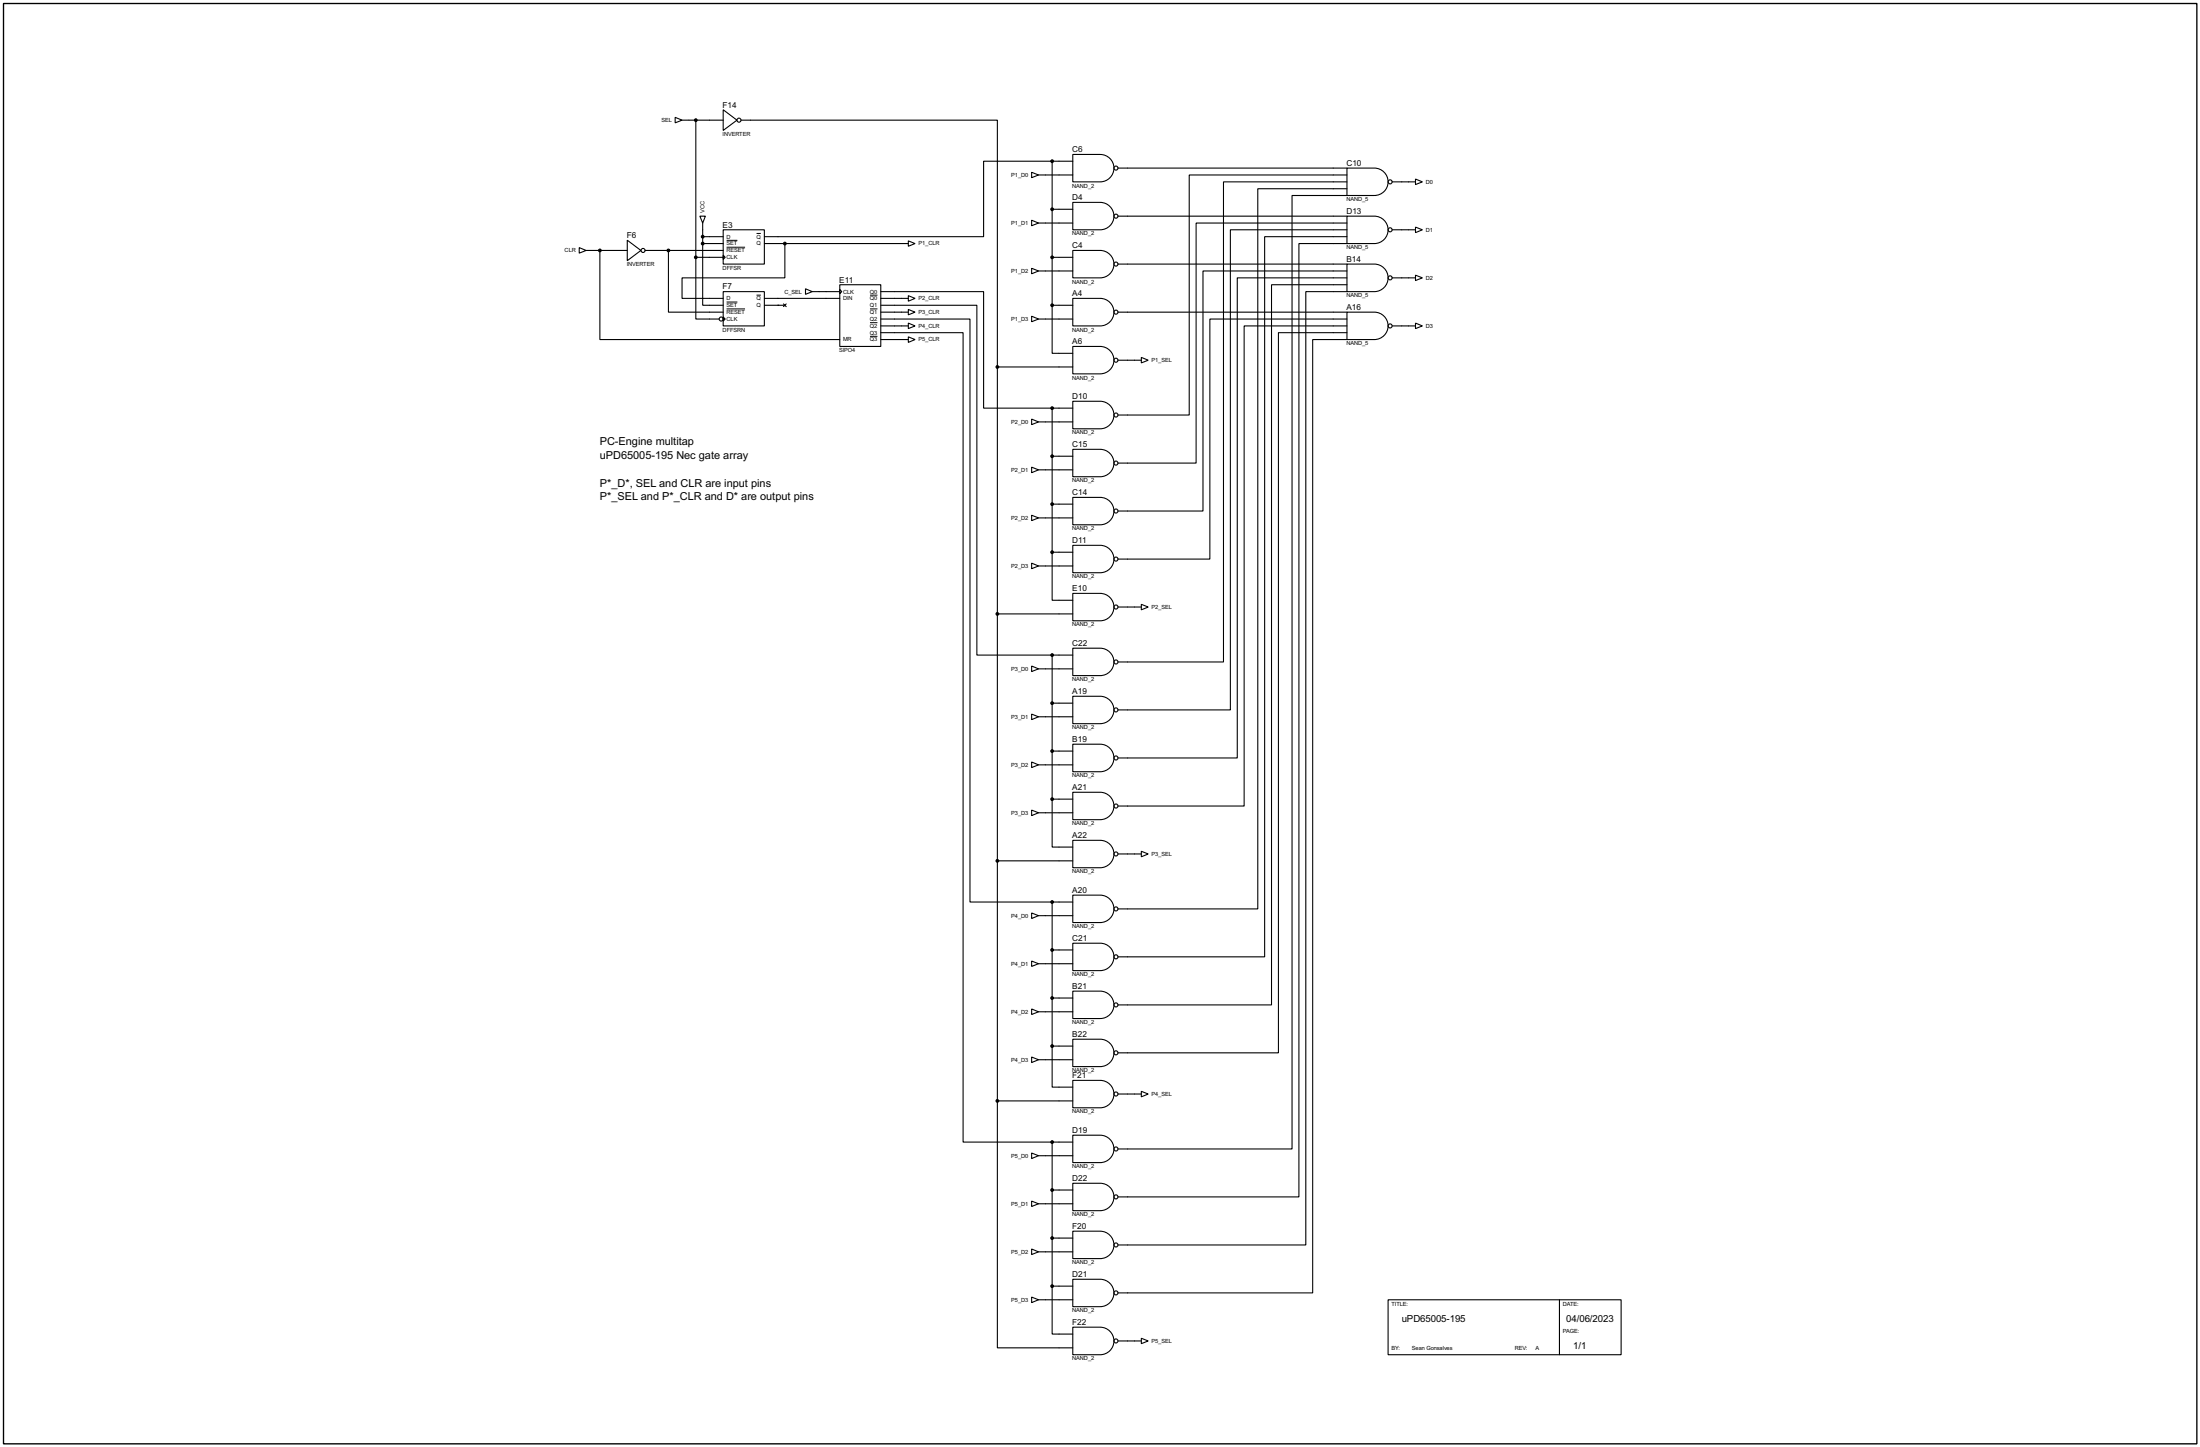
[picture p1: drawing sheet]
<svg xmlns="http://www.w3.org/2000/svg" width="815mm" height="536mm" viewBox="0 0 815 536" stroke-linecap="round" stroke-linejoin="round" font-family="sans-serif">
<path d="M1.3 1.3h812.8v533.4h-812.8z" fill="none" stroke="#000" stroke-width=".5"/>
<g fill="none" stroke="#000" stroke-width=".4">
<path d="M250.2 43.5l2.6 1-2.6 1zM252.8 44.5h15.2M257.9 44.5v50.8M268 40.7l5.1 3.8-5.1 3.8zM274.6 44.5h95v91.4M389.9 59.7h-25.4v28h-81.2M389.9 59.7v53.4M389.9 59.7h7.7M397.6 57.2h10.1a5.1 5.1 0 0 1 5.1 5.1 5.1 5.1 0 0 1-5.1 5.1h-10.1zM382.3 63.8l2.6 1-2.6 1zM384.9 64.8h12.7M389.9 77.5h7.7"/>
<path d="M397.6 75h10.1a5.1 5.1 0 0 1 5.1 5 5.1 5.1 0 0 1-5.1 5.1h-10.1zM414.3 62.3h84.9M499.2 62.3h10.1a5.1 5.1 0 0 1 5.1 5 5.1 5.1 0 0 1-5.1 5.1h-10.1zM499.2 72.4h-20.4v353.1h-64.5M499.2 69.9h-33.1v266.7h-51.8M499.2 67.4h-45.8v177.8h-39.1M499.2 64.8h-58.5v88.9h-26.4M515.9 67.4h8.7M524.6 66.3l2.5 1.1-2.5 1zM214.7 91.7l2.5 1.1-2.5 1zM217.2 92.8h15.3M222.3 92.8v33h88.9"/>
<path d="M232.5 89l5 3.8-5 3.8zM239.1 92.8h28.9M247.7 92.8v22.8h20.3M257.9 95.3v22.9h8.6M257.9 95.3h10.1M259.4 80.1h2l-1 2.5zM260.4 90.2v22.9h7.6M260.4 87.7h7.6M260.4 82.6v7.6M260.4 90.2h7.6M268 85.1h15.3v12.7h-15.3zM268 94.5l.8 .8-.8 .8z"/>
<path d="M283.3 90.2h53.3M290.9 90.2v12.7h-38.1v7.6h15.2M336.6 89.2l2.5 1-2.5 1zM382.3 99.4l2.6 1-2.6 1zM382.3 81.6l2.6 1-2.6 1zM384.9 82.6h12.7M389.9 95.3h7.7M397.6 92.8h10.1a5.1 5.1 0 0 1 5.1 5 5.1 5.1 0 0 1-5.1 5.1h-10.1zM414.3 97.8h84.9M414.3 80.1h84.9M499.2 80.1h10.1a5.1 5.1 0 0 1 5.1 5 5.1 5.1 0 0 1-5.1 5.1h-10.1zM499.2 97.8h10.1a5.1 5.1 0 0 1 5.1 5.1 5.1 5.1 0 0 1-5.1 5.1h-10.1z"/>
<path d="M499.2 90.2h-17.8v353.1h-67.1M499.2 87.7h-30.5v266.7h-54.4M499.2 85.1h-43.2v177.8h-41.7M499.2 82.6h-55.9v88.9h-29M515.9 85.1h8.7M524.6 84.1l2.5 1-2.5 1.1zM268 108h15.3v12.7h-15.3zM268 117.4l.8 .8-.8 .7zM283.3 110.5h27.9M283.3 113.1h7.6M290.4 112.6l1 1M291.4 112.6l-1 1"/>
<path d="M298.5 107l2.5 1-2.5 1zM301 108h10.2M311.2 105.5h15.2v22.8h-15.2zM311.2 107.2l.8 .8-.8 .8zM326.4 118.2h33.1v215.9h30.4M326.4 108h38.1v43.2h25.4M326.4 113.1h35.6v129.5h27.9M326.4 110.5h10.2M326.4 115.6h10.2M336.6 119.7l2.5 1-2.5 1zM336.6 114.6l2.5 1-2.5 1zM336.6 109.5l2.5 1-2.5 1.1z"/>
<path d="M382.3 117.1l2.6 1.1-2.6 1zM384.9 118.2h12.7M384.9 100.4h12.7M389.9 113.1v17.8h7.7M389.9 113.1h7.7M397.6 110.5h10.1a5.1 5.1 0 0 1 5.1 5.1 5.1 5.1 0 0 1-5.1 5.1h-10.1zM414.3 115.6h84.9M499.2 115.6h10.1a5.1 5.1 0 0 1 5.1 5.1 5.1 5.1 0 0 1-5.1 5.1h-10.1zM499.2 108h-15.3v353.1h-69.6M499.2 105.5h-28v266.7h-56.9M499.2 102.9h-40.7v177.8h-44.2M499.2 118.2h-50.8v88.9h-34.1"/>
<path d="M499.2 100.4h-53.4v88.9h-31.5M515.9 102.9h8.7M524.6 101.9l2.5 1-2.5 1zM524.6 119.7l2.5 1-2.5 1zM326.4 123.2h30.5v299.8h33M326.4 120.7h10.2M326.4 125.8h10.2M336.6 124.8l2.5 1-2.5 1zM369.6 135.9h28M369.6 135.9v271.8M397.6 128.3h10.1a5.1 5.1 0 0 1 5.1 5.1 5.1 5.1 0 0 1-5.1 5.1h-10.1zM414.3 133.4h8.7"/>
<path d="M423 132.4l2.5 1-2.5 1zM499.2 125.8h-12.7v353h-72.2M499.2 123.2h-25.4v266.7h-59.5M499.2 120.7h-38.1v177.8h-46.8M515.9 120.7h8.7M382.3 155.2l2.6 1.1-2.6 1zM384.9 156.3h12.7M389.9 151.2h7.7M389.9 151.2v53.3M397.6 148.6h10.1a5.1 5.1 0 0 1 5.1 5.1 5.1 5.1 0 0 1-5.1 5.1h-10.1zM382.3 173l2.6 1-2.6 1.1zM384.9 174h12.7"/>
<path d="M389.9 169h7.7M397.6 166.4h10.1a5.1 5.1 0 0 1 5.1 5.1 5.1 5.1 0 0 1-5.1 5.1h-10.1zM382.3 190.8l2.6 1-2.6 1zM384.9 191.8h12.7M389.9 186.7h7.7M397.6 184.2h10.1a5.1 5.1 0 0 1 5.1 5.1 5.1 5.1 0 0 1-5.1 5.1h-10.1zM382.3 208.6l2.6 1-2.6 1zM384.9 209.6h12.7M389.9 204.5v17.8h7.7M389.9 204.5h7.7M397.6 202h10.1a5.1 5.1 0 0 1 5.1 5 5.1 5.1 0 0 1-5.1 5.1h-10.1zM397.6 219.8h10.1a5.1 5.1 0 0 1 5.1 5 5.1 5.1 0 0 1-5.1 5.1h-10.1z"/>
<path d="M369.6 227.4h28M414.3 224.8h8.7M423 223.8l2.5 1-2.5 1.1zM382.3 246.7l2.6 1-2.6 1zM384.9 247.7h12.7M389.9 242.6h7.7M389.9 242.6v53.4M397.6 240.1h10.1a5.1 5.1 0 0 1 5.1 5 5.1 5.1 0 0 1-5.1 5.1h-10.1zM397.6 257.9h10.1a5.1 5.1 0 0 1 5.1 5 5.1 5.1 0 0 1-5.1 5.1h-10.1zM382.3 264.5l2.6 1-2.6 1zM384.9 265.5h12.7M389.9 260.4h7.7"/>
<path d="M389.9 278.2h7.7M397.6 275.6h10.1a5.1 5.1 0 0 1 5.1 5.1 5.1 5.1 0 0 1-5.1 5.1h-10.1zM382.3 282.2l2.6 1.1-2.6 1zM384.9 283.3h12.7M389.9 296v17.7h7.7M389.9 296h7.7M397.6 293.4h10.1a5.1 5.1 0 0 1 5.1 5.1 5.1 5.1 0 0 1-5.1 5.1h-10.1zM369.6 318.8h28M382.3 300l2.6 1-2.6 1.1zM384.9 301h12.7M397.6 311.2h10.1a5.1 5.1 0 0 1 5.1 5.1 5.1 5.1 0 0 1-5.1 5.1h-10.1zM414.3 316.3h8.7"/>
<path d="M423 315.3l2.5 1-2.5 1zM382.3 338.1l2.6 1-2.6 1.1zM384.9 339.1h12.7M389.9 334.1h7.7M389.9 334.1v53.3M397.6 331.5h10.1a5.1 5.1 0 0 1 5.1 5.1 5.1 5.1 0 0 1-5.1 5.1h-10.1zM382.3 355.9l2.6 1-2.6 1zM384.9 356.9h12.7M389.9 351.8h7.7M397.6 349.3h10.1a5.1 5.1 0 0 1 5.1 5.1 5.1 5.1 0 0 1-5.1 5.1h-10.1zM382.3 373.7l2.6 1-2.6 1zM384.9 374.7h12.7"/>
<path d="M389.9 369.6h7.7M397.6 367.1h10.1a5.1 5.1 0 0 1 5.1 5 5.1 5.1 0 0 1-5.1 5.1h-10.1zM382.3 391.5l2.6 1-2.6 1zM384.9 392.5h12.7M389.9 387.4v15.2h7.7M389.9 387.4h7.7M397.6 384.9h10.1a5.1 5.1 0 0 1 5.1 5 5.1 5.1 0 0 1-5.1 5.1h-10.1zM369.6 407.7v91.5h28M369.6 407.7h28M397.6 400.1h10.1a5.1 5.1 0 0 1 5.1 5.1 5.1 5.1 0 0 1-5.1 5.1h-10.1zM414.3 405.2h8.7M423 404.2l2.5 1-2.5 1z"/>
<path d="M382.3 427l2.6 1-2.6 1.1zM384.9 428h12.7M389.9 423v53.3M389.9 423h7.7M397.6 420.4h10.1a5.1 5.1 0 0 1 5.1 5.1 5.1 5.1 0 0 1-5.1 5.1h-10.1zM397.6 438.2h10.1a5.1 5.1 0 0 1 5.1 5.1 5.1 5.1 0 0 1-5.1 5.1h-10.1zM382.3 444.8l2.6 1-2.6 1zM384.9 445.8h12.7M389.9 458.5h7.7M389.9 440.7h7.7M397.6 456h10.1a5.1 5.1 0 0 1 5.1 5 5.1 5.1 0 0 1-5.1 5.1h-10.1zM382.3 462.6l2.6 1-2.6 1z"/>
<path d="M384.9 463.6h12.7M389.9 476.3v17.8h7.7M389.9 476.3h7.7M397.6 473.8h10.1a5.1 5.1 0 0 1 5.1 5 5.1 5.1 0 0 1-5.1 5.1h-10.1zM382.3 480.4l2.6 1-2.6 1zM384.9 481.4h12.7M397.6 491.5h10.1a5.1 5.1 0 0 1 5.1 5.1 5.1 5.1 0 0 1-5.1 5.1h-10.1zM414.3 496.6h8.7M423 495.6l2.5 1-2.5 1zM514.4 481.4h86.4v20.3h-86.4zM577.9 481.4v20.3"/>
<circle cx="273.8" cy="44.5" r=".75"/>
<circle cx="413.5" cy="62.3" r=".75"/>
<circle cx="515.1" cy="67.4" r=".75"/>
<circle cx="238.3" cy="92.8" r=".75"/>
<circle cx="413.5" cy="97.8" r=".75"/>
<circle cx="413.5" cy="80.1" r=".75"/>
<circle cx="515.1" cy="85.1" r=".75"/>
<circle cx="267.2" cy="118.2" r=".75"/>
<circle cx="413.5" cy="115.6" r=".75"/>
<circle cx="515.1" cy="102.9" r=".75"/>
<circle cx="413.5" cy="133.4" r=".75"/>
<circle cx="515.1" cy="120.7" r=".75"/>
<circle cx="413.5" cy="153.7" r=".75"/>
<circle cx="413.5" cy="171.5" r=".75"/>
<circle cx="413.5" cy="189.3" r=".75"/>
<circle cx="413.5" cy="207.1" r=".75"/>
<circle cx="413.5" cy="224.8" r=".75"/>
<circle cx="413.5" cy="245.2" r=".75"/>
<circle cx="413.5" cy="262.9" r=".75"/>
<circle cx="413.5" cy="298.5" r=".75"/>
<circle cx="413.5" cy="280.7" r=".75"/>
<circle cx="413.5" cy="316.3" r=".75"/>
<circle cx="413.5" cy="336.6" r=".75"/>
<circle cx="413.5" cy="354.4" r=".75"/>
<circle cx="413.5" cy="372.2" r=".75"/>
<circle cx="413.5" cy="389.9" r=".75"/>
<circle cx="413.5" cy="405.2" r=".75"/>
<circle cx="413.5" cy="425.5" r=".75"/>
<circle cx="413.5" cy="443.3" r=".75"/>
<circle cx="413.5" cy="478.8" r=".75"/>
<circle cx="413.5" cy="461.1" r=".75"/>
<circle cx="413.5" cy="496.6" r=".75"/>
</g>
<circle cx="288.3" cy="113.1" r=".2" fill="#000"/>
<path d="M269.3 89h4M269.3 91.6h6.8M280.4 86.5h1.6M269.3 114.4h6.8M269.3 111.9h4M280.4 109.3h1.6M322.4 109.3h2.8M322.4 114.4h2.8M322.4 119.5h2.8M322.4 124.6h2.8" fill="none" stroke="#000" stroke-width=".37"/>
<g fill="#000" stroke="#000" stroke-width=".4">
<circle cx="257.8" cy="44.5" r=".5"/>
<circle cx="389.9" cy="59.7" r=".5"/>
<circle cx="389.9" cy="77.5" r=".5"/>
<circle cx="222.3" cy="92.8" r=".5"/>
<circle cx="247.7" cy="92.8" r=".5"/>
<circle cx="257.8" cy="95.3" r=".5"/>
<circle cx="260.4" cy="90.2" r=".5"/>
<circle cx="260.4" cy="87.7" r=".5"/>
<circle cx="290.8" cy="90.2" r=".5"/>
<circle cx="389.9" cy="95.3" r=".5"/>
<circle cx="389.9" cy="113.1" r=".5"/>
<circle cx="369.6" cy="135.9" r=".5"/>
<circle cx="389.9" cy="151.2" r=".5"/>
<circle cx="389.9" cy="169" r=".5"/>
<circle cx="389.9" cy="186.7" r=".5"/>
<circle cx="389.9" cy="204.5" r=".5"/>
<circle cx="369.6" cy="227.4" r=".5"/>
<circle cx="389.9" cy="242.6" r=".5"/>
<circle cx="389.9" cy="260.4" r=".5"/>
<circle cx="389.9" cy="278.2" r=".5"/>
<circle cx="389.9" cy="296" r=".5"/>
<circle cx="369.6" cy="318.8" r=".5"/>
<circle cx="389.9" cy="334.1" r=".5"/>
<circle cx="389.9" cy="351.8" r=".5"/>
<circle cx="389.9" cy="369.6" r=".5"/>
<circle cx="389.9" cy="387.4" r=".5"/>
<circle cx="369.6" cy="407.7" r=".5"/>
<circle cx="389.9" cy="423" r=".5"/>
<circle cx="389.9" cy="440.7" r=".5"/>
<circle cx="389.9" cy="458.5" r=".5"/>
<circle cx="389.9" cy="476.3" r=".5"/>
</g>
<g font-size="4.6">
<text x="222.3" y="165">PC-Engine multitap</text>
<text x="222.3" y="170">uPD65005-195 Nec gate array</text>
<text x="222.3" y="180.2">P*_D*, SEL and CLR are input pins</text>
<text x="222.3" y="185.3">P*_SEL and P*_CLR and D* are output pins</text>
</g>
<g font-size="4">
<text x="519.5" y="489.5">uPD65005-195</text>
<text x="580.4" y="489.5">04/06/2023</text>
<text x="583" y="499.7">1/1</text>
</g>
<g font-size="3.4">
<text x="267.8" y="39.9">F14</text>
<text x="397.4" y="56.4">C6</text>
<text x="499" y="61.4">C10</text>
<text x="397.4" y="74.1">D4</text>
<text x="499" y="79.2">D13</text>
<text x="232.3" y="88.2">F6</text>
<text x="267.8" y="84.3">E3</text>
<text x="397.4" y="92">C4</text>
<text x="499" y="97">B14</text>
<text x="267.8" y="107.2">F7</text>
<text x="311" y="104.7">E11</text>
<text x="397.4" y="109.7">A4</text>
<text x="499" y="114.8">A16</text>
<text x="397.4" y="127.5">A6</text>
<text x="397.4" y="147.8">D10</text>
<text x="397.4" y="165.6">C15</text>
<text x="397.4" y="183.4">C14</text>
<text x="397.4" y="201.2">D11</text>
<text x="397.4" y="219">E10</text>
<text x="397.4" y="239.3">C22</text>
<text x="397.4" y="257.1">A19</text>
<text x="397.4" y="274.8">B19</text>
<text x="397.4" y="292.6">A21</text>
<text x="397.4" y="310.4">A22</text>
<text x="397.4" y="330.7">A20</text>
<text x="397.4" y="348.5">C21</text>
<text x="397.4" y="366.3">B21</text>
<text x="397.4" y="384.1">B22</text>
<text x="397.4" y="399.3">F21</text>
<text x="397.4" y="419.6">D19</text>
<text x="397.4" y="437.4">D22</text>
<text x="397.4" y="455.2">F20</text>
<text x="397.4" y="473">D21</text>
<text x="397.4" y="490.7">F22</text>
</g>
<g font-size="2.4">
<text x="245.1" y="45.2">SEL</text>
<text x="267.8" y="50.4">INVERTER</text>
<text x="374.8" y="65.5">P1_D0</text>
<text x="397.4" y="69.5">NAND_2</text>
<text x="528.4" y="68.1">D0</text>
<text x="499" y="74.5">NAND_5</text>
<text x="261.1" y="78.7" transform="rotate(-90 261.1 78.7)">VCC</text>
<text x="374.8" y="83.3">P1_D1</text>
<text x="269.3" y="88.3">D</text>
<text x="280.4" y="88.3">Q</text>
<text x="397.4" y="87.2">NAND_2</text>
<text x="528.4" y="85.8">D1</text>
<text x="209.3" y="93.5">CLR</text>
<text x="269.3" y="90.9">SET</text>
<text x="269.3" y="96">CLK</text>
<text x="269.3" y="93.5">RESET</text>
<text x="280.4" y="90.9">Q</text>
<text x="340.4" y="90.9">P1_CLR</text>
<text x="499" y="92.3">NAND_5</text>
<text x="232.3" y="98.7">INVERTER</text>
<text x="267.8" y="99.9">DFFSR</text>
<text x="374.8" y="101">P1_D2</text>
<text x="397.4" y="105">NAND_2</text>
<text x="528.4" y="103.6">D2</text>
<text x="269.3" y="113.7">SET</text>
<text x="269.3" y="111.2">D</text>
<text x="280.4" y="111.2">Q</text>
<text x="280.4" y="113.7">Q</text>
<text x="290.7" y="108.7">C_SEL</text>
<text x="312.5" y="111.2">DIN</text>
<text x="312.5" y="108.7">CLK</text>
<text x="322.4" y="108.7">Q0</text>
<text x="322.4" y="113.7">Q1</text>
<text x="322.4" y="111.2">Q0</text>
<text x="340.4" y="111.2">P2_CLR</text>
<text x="499" y="110.1">NAND_5</text>
<text x="269.3" y="116.3">RESET</text>
<text x="269.3" y="118.9">CLK</text>
<text x="322.4" y="118.9">Q2</text>
<text x="322.4" y="116.3">Q1</text>
<text x="340.4" y="116.3">P3_CLR</text>
<text x="374.8" y="118.9">P1_D3</text>
<text x="267.8" y="122.8">DFFSRN</text>
<text x="322.4" y="123.9">Q3</text>
<text x="322.4" y="121.4">Q2</text>
<text x="340.4" y="121.4">P4_CLR</text>
<text x="397.4" y="122.8">NAND_2</text>
<text x="528.4" y="121.4">D3</text>
<text x="311" y="130.4">SIPO4</text>
<text x="312.5" y="126.4">MR</text>
<text x="322.4" y="126.4">Q3</text>
<text x="340.4" y="126.4">P5_CLR</text>
<text x="499" y="127.8">NAND_5</text>
<text x="426.8" y="134.1">P1_SEL</text>
<text x="397.4" y="140.5">NAND_2</text>
<text x="374.8" y="157">P2_D0</text>
<text x="397.4" y="160.9">NAND_2</text>
<text x="374.8" y="174.7">P2_D1</text>
<text x="397.4" y="178.7">NAND_2</text>
<text x="374.8" y="192.5">P2_D2</text>
<text x="397.4" y="196.5">NAND_2</text>
<text x="374.8" y="210.3">P2_D3</text>
<text x="397.4" y="214.2">NAND_2</text>
<text x="426.8" y="225.5">P2_SEL</text>
<text x="397.4" y="232">NAND_2</text>
<text x="374.8" y="248.4">P3_D0</text>
<text x="397.4" y="252.3">NAND_2</text>
<text x="374.8" y="266.2">P3_D1</text>
<text x="397.4" y="270.1">NAND_2</text>
<text x="374.8" y="284">P3_D2</text>
<text x="397.4" y="287.9">NAND_2</text>
<text x="374.8" y="301.7">P3_D3</text>
<text x="397.4" y="305.7">NAND_2</text>
<text x="426.8" y="317">P3_SEL</text>
<text x="397.4" y="323.5">NAND_2</text>
<text x="374.8" y="339.8">P4_D0</text>
<text x="397.4" y="343.8">NAND_2</text>
<text x="374.8" y="357.6">P4_D1</text>
<text x="397.4" y="361.6">NAND_2</text>
<text x="374.8" y="375.4">P4_D2</text>
<text x="397.4" y="379.3">NAND_2</text>
<text x="374.8" y="393.2">P4_D3</text>
<text x="397.4" y="397.1">NAND_2</text>
<text x="426.8" y="405.9">P4_SEL</text>
<text x="397.4" y="412.4">NAND_2</text>
<text x="374.8" y="428.7">P5_D0</text>
<text x="397.4" y="432.7">NAND_2</text>
<text x="374.8" y="446.5">P5_D1</text>
<text x="397.4" y="450.5">NAND_2</text>
<text x="374.8" y="464.3">P5_D2</text>
<text x="397.4" y="468.2">NAND_2</text>
<text x="374.8" y="482.1">P5_D3</text>
<text x="515.7" y="483.5">TITLE:</text>
<text x="579.2" y="483.5">DATE:</text>
<text x="397.4" y="486">NAND_2</text>
<text x="426.8" y="497.3">P5_SEL</text>
<text x="579.2" y="493.7">PAGE:</text>
<text x="397.4" y="503.8">NAND_2</text>
<text x="515.7" y="500">BY:</text>
<text x="523.3" y="500">Sean Gonsalves</text>
<text x="561.4" y="500">REV:</text>
<text x="569" y="500">A</text>
</g>
</svg>
